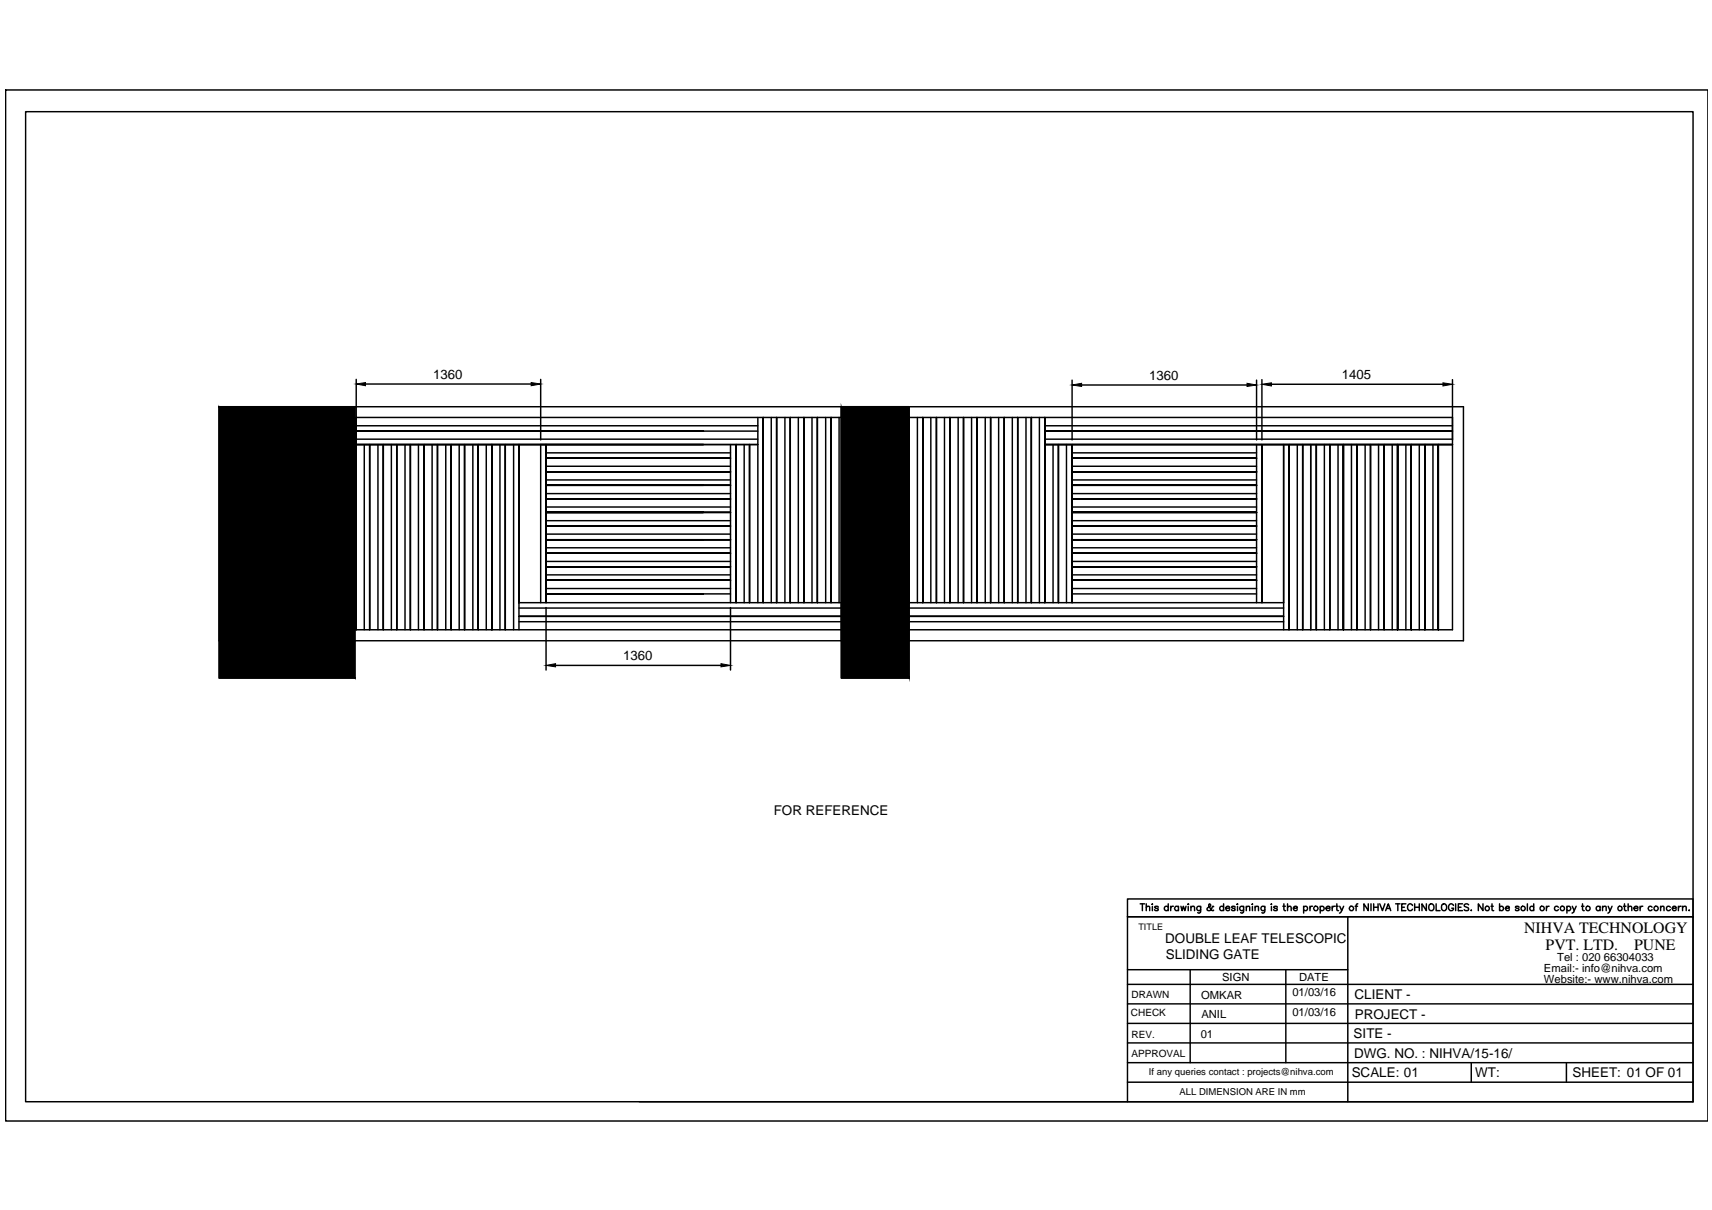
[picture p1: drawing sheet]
<svg xmlns="http://www.w3.org/2000/svg" width="297mm" height="210mm" viewBox="0 0 297 210" stroke-linecap="round" stroke-linejoin="round" font-family="sans-serif">
<!-- layer: 0 -->
<g fill="none" stroke="#000" stroke-width=".25">
<path d="M1 15.6h295.3v178.9h-295.3zM4.4 19.4h289.4v171.7h-289.4zM38 70.6h23.6v47h-23.6zM38 70.6h215.9v40.6h-215.9zM42 72.4v36.8M43 72.4v36.8v-36.8M44.4 72.4v36.8M45.3 72.4v36.8v-36.8M46.7 72.4v36.8M47.7 72.4v36.8v-36.8M49.1 72.4v36.8M50 72.4v36.8v-36.8"/>
<path d="M51.4 72.4v36.8M52.4 72.4v36.8v-36.8M53.8 72.4v36.8M54.7 72.4v36.8v-36.8M56.1 72.4v36.8M57.1 72.4v36.8v-36.8M58.5 72.4v36.8M59.4 72.4v36.8v-36.8M60.8 72.4v36.8M61.8 72.4v36.8v-36.8M61.8 77.1h69.7h-69.7h60.2M61.8 73.9h69.7"/>
<path d="M61.8 76.2h69.7M61.8 65.8v10.5M63.2 77.1v32.1M63.4 66.6h28.8M64.1 77.1v32.1v-32.1M65.6 77.1v32.1M66.5 77.1v32.1v-32.1M67.9 77.1v32.1M68.8 77.1v32.1v-32.1M70.3 77.1v32.1M71.2 77.1v32.1v-32.1M72.6 77.1v32.1"/>
<path d="M73.6 77.1v32.1v-32.1M75 77.1v32.1M75.9 77.1v32.1v-32.1M77.3 77.1v32.1M78.3 77.1v32.1v-32.1M79.7 77.1v32.1M80.6 77.1v32.1v-32.1M82 77.1v32.1M83 77.1v32.1v-32.1M84.4 77.1v32.1M85.3 77.1v32.1v-32.1M86.7 77.1v32.1"/>
<path d="M87.7 77.1v32.1v-32.1M89.1 77.1v32.1M93.8 65.8v10.5M93.8 77.1v27.4M94.7 77.1v27.4v-27.4M94.7 79.5h32zM94.7 78.6h32M122 74.8h-60.2h69.7M126.7 77.1v27.4M127.7 77.1v27.4v-27.4M129.1 77.1v27.4M130 77.1v27.4v-27.4"/>
<path d="M131.5 72.4v32.1M132.4 72.4v32.1v-32.1M133.8 72.4v32.1M134.7 72.4v32.1v-32.1M136.2 72.4v32.1M137.1 72.4v32.1v-32.1M138.5 72.4v32.1M139.5 72.4v32.1v-32.1M140.9 72.4v32.1M141.8 72.4v32.1v-32.1M143.3 72.4v32.1M144.2 72.4v32.1v-32.1"/>
<path d="M145.6 72.4v32.1M146 70.6h11.7v47h-11.7zM146 70.6v40.6M146.6 72.4v32.1v-32.1M147.9 72.4v36.8M148 72.4v32.1M148.9 72.4v32.1v-32.1M149.7 72.4v32.1M150.3 72.4v32.1M150.7 72.4v32.1v-32.1M151.3 72.4v32.1v-32.1M152.1 72.4v32.1"/>
<path d="M152.7 72.4v32.1M153 72.4v32.1v-32.1M153.6 72.4v32.1M154.4 72.4v32.1M155.4 72.4v32.1v-32.1M155.9 72.4v36.8M156.8 72.4v32.1M157.7 72.4v32.1v-32.1M157.7 70.6v40.6M159.2 72.4v32.1M160.1 72.4v32.1v-32.1M161.5 72.4v32.1"/>
<path d="M162.5 72.4v32.1v-32.1M163.9 72.4v32.1M164.8 72.4v32.1v-32.1M166.2 72.4v32.1M167.2 72.4v32.1v-32.1M168.6 72.4v32.1M169.5 72.4v32.1v-32.1M170.9 72.4v32.1M171.9 72.4v32.1v-32.1M173.3 72.4v32.1M174.2 72.4v32.1v-32.1M175.6 72.4v32.1"/>
<path d="M176.6 72.4v32.1v-32.1M178 72.4v32.1M178.9 72.4v32.1v-32.1M180.3 72.4v32.1M181.3 72.4v32.1v-32.1M181.3 73.9h70.7M181.3 76.2h70.7M181.3 77.1h70.7M182.7 77.1v27.4M183.6 77.1v27.4v-27.4M185 77.1v27.4M186 77.1v27.4v-27.4"/>
<path d="M186 79.5h32M186 78.6h32M186 65.9v10.4M187.7 66.8h28.7M218 65.9v10.4M218 77.1v27.4M218.9 77.1v27.4v-27.4M218.9 65.9v10.4M220.6 66.7h29.8M222.7 77.1v32.1M223.6 77.1v32.1v-32.1M225.1 77.1v32.1"/>
<path d="M226 77.1v32.1v-32.1M227.4 77.1v32.1M228.4 77.1v32.1v-32.1M229.8 77.1v32.1M230.7 77.1v32.1v-32.1M232.2 77.1v32.1M233.1 77.1v32.1M234.5 77.1v32.1M235.4 77.1v32.1v-32.1M236.9 77.1v32.1M237.8 77.1v32.1v-32.1M239.2 77.1v32.1"/>
<path d="M240.2 77.1v32.1v-32.1M241.6 77.1v32.1M242.5 77.1v32.1M243.9 77.1v32.1M244.9 77.1v32.1M246.3 77.1v32.1M247.2 77.1v32.1M248.6 77.1v32.1M249.6 77.1v32.1M252 74.8h-70.7h70.7M252 77.1h-70.7h70.7M252 65.9v43.3h-212.1v-36.8h212.1"/>
<path d="M94.7 81.9h32zM94.7 84.2h32zM94.7 86.6h32zM94.7 88.9h32zM94.7 91.3h32zM94.7 93.6h32zM94.7 96h32zM94.7 98.3h32zM94.7 80.9h32M94.7 83.3h32M94.7 85.6h32M94.7 88h32"/>
<path d="M94.7 90.3h32M94.7 92.7h32M94.7 95h32M94.7 97.4h32M94.7 99.7h32M122 81.9h-27.3h32M122 84.2h-27.3h32M122 86.6h-27.3h32M122 88.9h-27.3h32M122 91.3h-27.3h32M122 93.6h-27.3h32M122 96h-27.3h32"/>
<path d="M122 98.3h-27.3h32M186 81.9h32zM186 84.2h32zM186 86.6h32zM186 88.9h32zM186 91.3h32zM186 93.6h32zM186 96h32zM186 98.3h32zM186 80.9h32M186 83.3h32M186 85.6h32"/>
<path d="M186 88h32M186 90.3h32M186 92.7h32M186 95h32M186 97.4h32M186 99.7h32M90 107.9h132.7M90 105.5h132.7M94.7 100.7h32zM94.7 102.1h32M94.7 105.4v10.8M96.4 115.4h28.7"/>
<path d="M122 100.7h-27.3h32M122 103h-27.3h32M126.7 105.4v10.8M147.9 106.9h74.8h-74.8M155.9 106.9h-65.9h65.9M186 100.7h32zM186 102.1h32M186 103h32M222.7 104.5h-132.7v-27.4v32.1M197.8 156.8h.8M198.2 156.8v1.2M198.9 157.4l.2-.2 .3 .1 .1 .7"/>
<path d="M198.9 156.8v1.2M199.9 156.8v.1zM199.9 157.3v.7M201 157.4l-.3-.2-.4 .2 .2 .2h.4v.3l-.3 .1-.3-.2M202.7 157.4a.37 .37 0 0 0-.6-.1 .37 .37 0 0 0 0 .6 .37 .37 0 0 0 .6-.1M202.7 156.8v1.2M203.1 157.2v.8M203.6 157.2a.36 .36 0 0 0-.5 .4M204.5 157.4a.37 .37 0 0 0-.6-.1 .37 .37 0 0 0 0 .6 .37 .37 0 0 0 .6-.1M204.5 157.2v.8M204.9 157.2l.2 .8 .2-.8 .3 .8 .2-.8M206.2 156.8v.1z"/>
<path d="M206.2 157.3v.7M206.6 157.4l.3-.2 .3 .1 .1 .7M206.6 157.2v.8M208.3 157.2v1.1l-.2 .1-.3-.1M208.3 157.4a.37 .37 0 0 0-.5-.1 .37 .37 0 0 0 0 .6 .37 .37 0 0 0 .5-.1M210.6 157.3l-.1-.1a1.16 1.16 0 0 1-.9 .8l-.1-.1-.1-.3 .7-.5-.2-.3-.2 .2 .1 .3 .5 .6h.3M212.3 157.4a.37 .37 0 0 0-.6-.1 .37 .37 0 0 0 0 .6 .37 .37 0 0 0 .6-.1M212.3 156.8v1.2M212.7 157.6h.7a.38 .38 0 0 0-.5-.3 .38 .38 0 0 0-.2 .5 .38 .38 0 0 0 .5 .1l.2-.1M214.3 157.4l-.2-.2-.4 .1v.2l.5 .1 .1 .2-.2 .2-.4-.1v-.1M214.7 156.8v.1zM214.7 157.3v.7"/>
<path d="M215.8 157.2l-.1 1.1-.1 .1-.3-.1M215.8 157.4a.37 .37 0 0 0-.6-.1 .37 .37 0 0 0 0 .6 .37 .37 0 0 0 .6-.1M216.2 157.4l.3-.2 .3 .1v.7M216.2 157.2v.8M217.3 156.8v.1zM217.3 157.3v.7M217.8 157.4l.2-.2 .3 .1 .1 .7M217.8 157.2v.8M219.5 157.2v.9l-.3 .3-.3-.1M219.5 157.4a.37 .37 0 0 0-.6-.1 .37 .37 0 0 0 0 .6 .37 .37 0 0 0 .6-.1M220.6 156.8v.1zM220.6 157.3v.7"/>
<path d="M221.6 157.4l-.2-.2-.4 .2 .1 .2h.5v.3l-.4 .1-.2-.2M222.6 157.2h.4M222.8 156.8v1v.1l.3 .1M223.4 157.4l.3-.2 .2 .1 .1 .7M223.4 156.8v1.2M224.4 157.6h.7a.37 .37 0 0 0-.4-.4 .37 .37 0 0 0-.4 .4 .37 .37 0 0 0 .4 .4l.4-.2M226.2 157.4a.37 .37 0 0 1 .5-.1 .37 .37 0 0 1 0 .6 .37 .37 0 0 1-.5-.1M226.2 157.2v1.2M227.3 157.2v.8M227.7 157.2a.32 .32 0 0 0-.4 .4M229.1 157.4a.37 .37 0 0 1 .5-.1 .37 .37 0 0 1 0 .6 .37 .37 0 0 1-.5-.1M229.1 157.2v1.2"/>
<path d="M230.1 157.6h.7a.37 .37 0 0 0-.4-.4 .37 .37 0 0 0-.4 .4 .37 .37 0 0 0 .4 .4l.4-.2M231.1 157.2v.8M231.6 157.2a.36 .36 0 0 0-.5 .4M231.8 157.2h.4M231.9 156.8v1l.1 .1 .2 .1M232.5 157.2l.3 .8 .3-.8M232.8 158l-.4 .4M233.8 159v32.1M235.1 157.2h.4M235.6 156.8l-.3 .2v1M237.4 156.8v1.2l-.8-1.2v1.2M237.9 156.8v1.2"/>
<path d="M238.3 156.8v1.2M238.3 157.4h.8M239.1 156.8v1.2M239.4 156.8l.5 1.2 .4-1.2M240.4 158l.5-1.2 .4 1.2M240.6 157.6h.5M242.1 156.8h.8M242.5 156.8v1.2M243.2 157.4h.5M243.9 156.8h-.7v1.2h.7M245.1 157.1a.43 .43 0 0 0-.5-.3 .43 .43 0 0 0-.4 .5v.3a.44 .44 0 0 0 .4 .4 .44 .44 0 0 0 .5-.3M245.4 157.4h.9"/>
<path d="M245.4 156.8v1.2M246.3 156.8v1.2M247.5 156.8v1.2l-.8-1.2v1.2M248 157a.45 .45 0 0 1 .5-.2 .45 .45 0 0 1 .3 .5v.3a.44 .44 0 0 1-.5 .4 .44 .44 0 0 1-.4-.4zM249.2 156.8v1.2h.7M250.2 157a.45 .45 0 0 1 .5-.2 .45 .45 0 0 1 .3 .5v.3a.44 .44 0 0 1-.5 .4 .44 .44 0 0 1-.4-.4zM252.2 157.1a.43 .43 0 0 0-.5-.3 .43 .43 0 0 0-.4 .5v.3a.42 .42 0 0 0 .5 .4 .42 .42 0 0 0 .4-.4h-.3M252.6 156.8v1.2M253 157.4h.5M253.7 156.8h-.7v1.2h.7M254.8 157a.39 .39 0 0 0-.5-.2 .39 .39 0 0 0-.2 .4l.6 .3 .1 .3-.2 .2-.6-.2M255.3 157.9h.1"/>
<path d="M257.3 156.8v1.2l-.8-1.2v1.2M258.7 157.2h.4M258.9 156.8v1.1l.3 .1M260.2 157.4a.37 .37 0 0 1 .5-.1 .37 .37 0 0 1 0 .6 .37 .37 0 0 1-.5-.1M260.2 156.8v1.2M261.2 157.6h.7a.34 .34 0 0 0-.4-.4 .34 .34 0 0 0-.3 .4 .37 .37 0 0 0 .3 .4 .37 .37 0 0 0 .4-.2M263.6 157.4l-.3-.2-.3 .1v.2l.5 .1 .1 .2-.3 .2-.3-.1-.1-.1M265 156.8v1.2M266.1 157.4a.37 .37 0 0 0-.5-.1 .37 .37 0 0 0 0 .6 .37 .37 0 0 0 .5-.1M266.1 156.8v1.2M268.3 157.2v.8M268.8 157.2a.36 .36 0 0 0-.5 .4"/>
<path d="M270.4 157.4a.37 .37 0 0 0-.6-.1 .37 .37 0 0 0 0 .6 .37 .37 0 0 0 .6-.1M271.9 157.4a.37 .37 0 0 1 .5-.1 .37 .37 0 0 1 0 .6 .37 .37 0 0 1-.5-.1M271.9 157.2v1.2M272.8 157.2l.3 .8 .4-.8M273.1 158v.2l-.3 .2M274.4 157.2h.4M274.6 156.8v1l.1 .1 .2 .1M277.6 157.4a.37 .37 0 0 0-.5-.1 .37 .37 0 0 0 0 .6 .37 .37 0 0 0 .5-.1M277.6 157.2v.8M278 157.4l.3-.2 .3 .1 .1 .7M278 157.2v.8M279 157.2l.4 .8 .3-.8"/>
<path d="M279.4 158l-.4 .4M281.7 157.2h.4M281.9 156.8v1v.1l.3 .1M282.5 157.4l.3-.2 .2 .1 .1 .7M282.5 156.8v1.2M283.5 157.6h.7a.37 .37 0 0 0-.4-.4 .37 .37 0 0 0-.4 .4 .37 .37 0 0 0 .4 .4l.4-.2M284.6 157.2v.8M285 157.2a.36 .36 0 0 0-.4 .4M286.6 157.4a.37 .37 0 0 0-.5-.1 .37 .37 0 0 0 0 .6 .37 .37 0 0 0 .5-.1M288.1 157.4l.3-.2 .3 .1v.7M288.1 157.2v.8M289.8 157.4a.37 .37 0 0 0-.5-.1 .37 .37 0 0 0 0 .6 .37 .37 0 0 0 .5-.1"/>
<path d="M290.2 157.6h.6a.38 .38 0 0 0-.5-.3 .38 .38 0 0 0-.2 .5 .38 .38 0 0 0 .6 .1l.1-.1M291.2 157.2v.8M291.7 157.2a.36 .36 0 0 0-.5 .4M291.9 157.4l.3-.2 .3 .1 .1 .7M291.9 157.2v.8M293.1 157.9h.1M195.6 177.5h98.2M195.6 174.1h98.2M195.6 170.8h98.2M195.6 168.2h38.2M206.5 168.2v16.1M223.1 168.2v16.1"/>
<path d="M110.9 191.1h182.9M195.6 191.1v-32.1h98.2h-98.2v-3.1h98.2v35.2M195.6 180.9h98.2M195.6 184.3h98.2M195.6 187.7h98.2M255.3 184.3v3.4M271.8 184.3v3.4"/>
<circle cx="228.3" cy="157.6" r=".37"/>
<circle cx="234.5" cy="157.6" r=".37"/>
<circle cx="258" cy="157.6" r=".38"/>
<circle cx="264.3" cy="157.6" r=".39"/>
<circle cx="267.6" cy="157.6" r=".39"/>
<circle cx="271.1" cy="157.6" r=".38"/>
<circle cx="275.5" cy="157.6" r=".39"/>
<circle cx="281.1" cy="157.6" r=".39"/>
<circle cx="287.3" cy="157.6" r=".38"/>
</g>
<g fill="#000" stroke="#000" stroke-width=".17">
<path d="M61.8 66.6l1.6-.2v.5zM92.2 66.4l1.6 .2-1.6 .3zM186 66.8l1.7-.3v.5zM216.4 66.5l1.6 .3-1.6 .2zM218.9 66.7l1.7-.3v.6zM250.4 66.4l1.6 .3-1.6 .3zM94.7 115.4l1.7-.3v.6zM125.1 115.1l1.6 .3-1.6 .3z"/>
<path d="M38 70.6v47h23.6zM38 70.6h23.6v47z"/>
<path d="M146 70.6v47h11.7zM146 70.6h11.7v47z"/>
</g>
<g font-size="2.8">
<text x="264.5" y="161.9">NIHVA TECHNOLOGY</text>
<text x="268.2" y="164.8">PVT. LTD.</text>
<text x="283.5" y="164.8">PUNE</text>
</g>
<g font-size="2.3">
<text x="75.2" y="65.8">1360</text>
<text x="199.4" y="65.9">1360</text>
<text x="232.8" y="65.8">1405</text>
<text x="108.1" y="114.5">1360</text>
<text x="134.2" y="141.3">FOR REFERENCE</text>
<text x="202.2" y="163.6">DOUBLE LEAF TELESCOPIC</text>
<text x="202.3" y="166.4">SLIDING GATE</text>
<text x="235" y="173.3">CLIENT -</text>
<text x="235.1" y="176.7">PROJECT -</text>
<text x="234.9" y="180.1">SITE -</text>
<text x="234.9" y="183.5">DWG. NO. : NIHVA/15-16/</text>
<text x="234.5" y="186.8">SCALE: 01</text>
<text x="255.9" y="186.8">WT:</text>
<text x="272.8" y="186.8">SHEET: 01 OF 01</text>
</g>
<g font-size="1.9">
<text x="270.2" y="166.7">Tel : 020 66304033</text>
<text x="208.4" y="173.2">OMKAR</text>
<text x="212" y="170.3">SIGN</text>
<text x="224.2" y="172.8">01/03/16</text>
<text x="225.4" y="170.3">DATE</text>
<text x="267.9" y="168.7">Email:- info@nihva.com</text>
<text x="267.9" y="170.5">Website:- www.nihva.com</text>
<text x="208.4" y="176.6">ANIL</text>
<text x="224.2" y="176.2">01/03/16</text>
<text x="208.3" y="180.1">01</text>
</g>
<g font-size="1.7">
<text x="196.3" y="173.2">DRAWN</text>
<text x="196.2" y="176.2">CHECK</text>
<text x="196.3" y="180">REV.</text>
<text x="196.3" y="183.4">APPROVAL</text>
<text x="199.3" y="186.5">If any queries contact : projects@nihva.com</text>
<text x="204.6" y="189.9">ALL DIMENSION ARE IN mm</text>
</g>
<text font-size="1.6" x="197.5" y="161.4">TITLE</text>
</svg>
